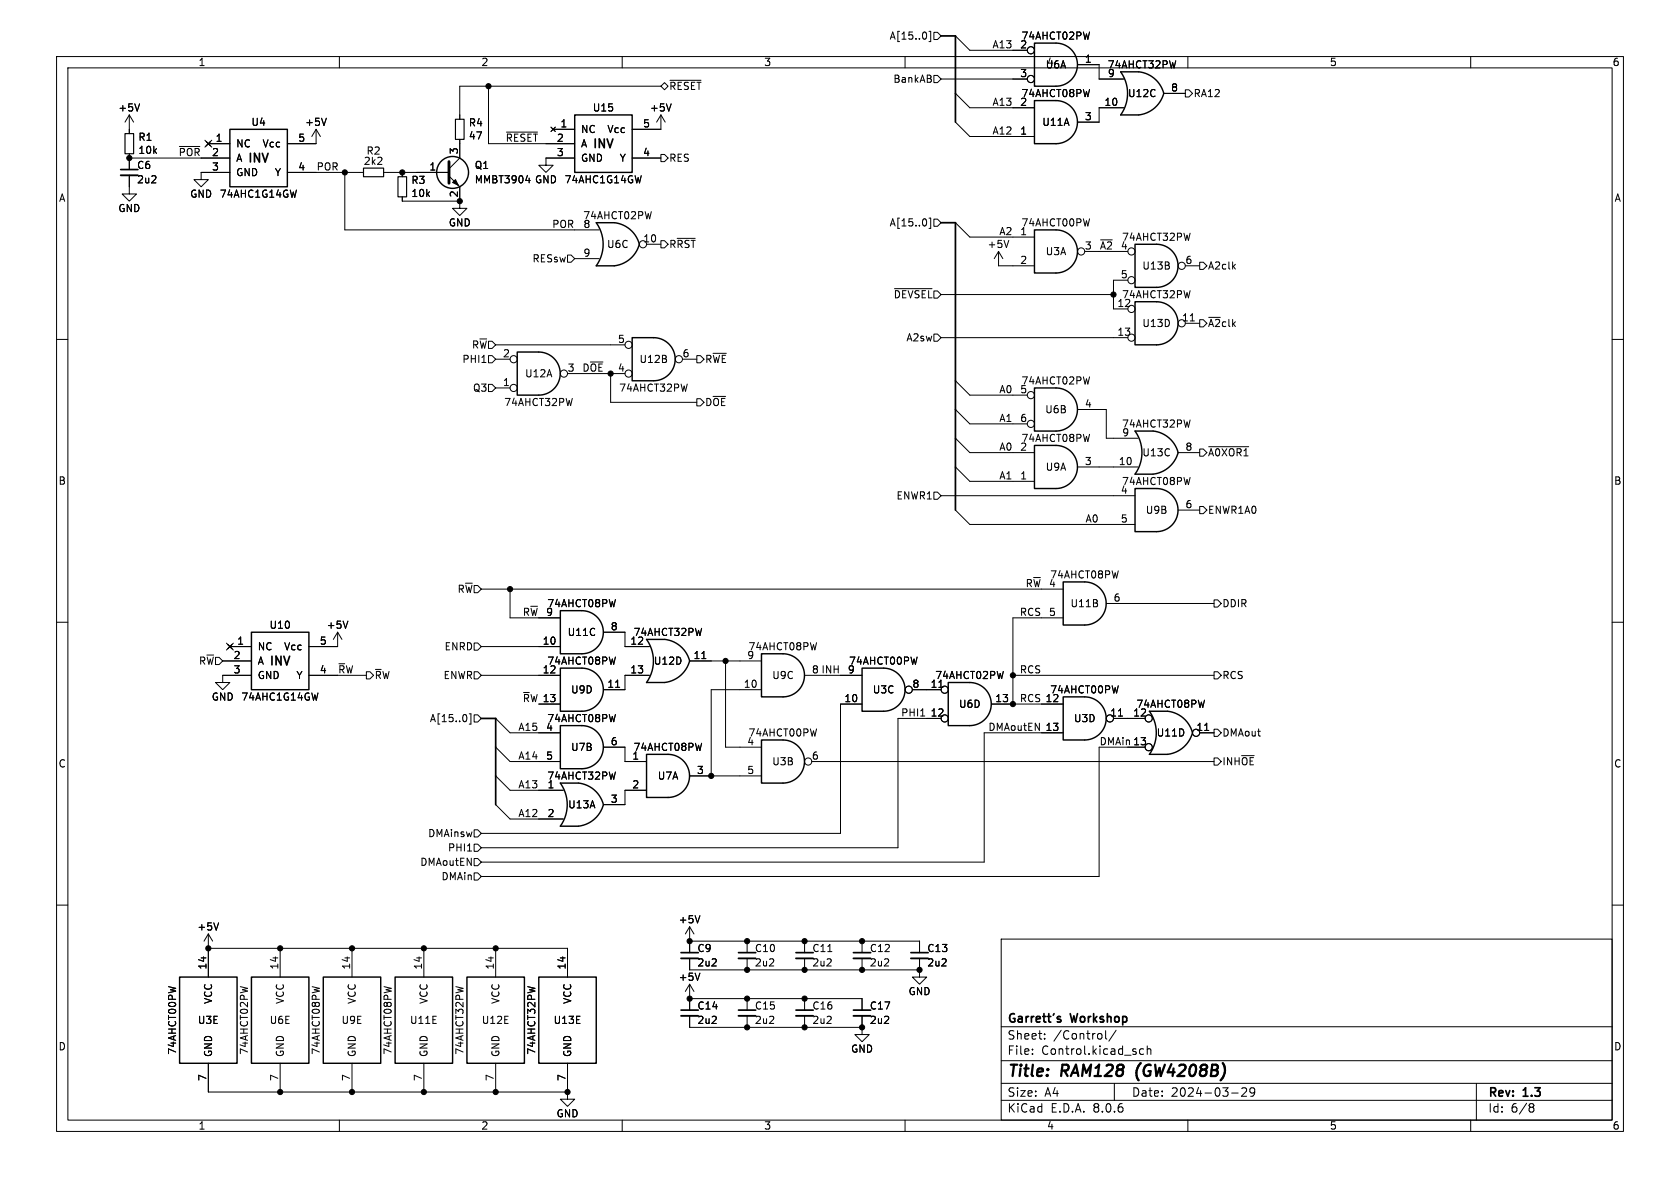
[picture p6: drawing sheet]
<svg xmlns="http://www.w3.org/2000/svg" width="297mm" height="210mm" viewBox="0 0 297 210" stroke-linecap="round" stroke-linejoin="round" font-family="sans-serif">
<g fill="none" stroke="#000" stroke-width=".18">
<path d="M10 10h277v190h-277zM12 12h273v186h-273zM24.7 18.4l-.4 1.2M60 10v2M86.4 15.2v10.2h15.2M110 10v2M116.8 15.2l.7-.6 .6 .6-.6 .7zM116.8 15.2h-35.5v5.9M118.4 14.2h5.5M118.7 18.4l-.5 1.2M160 10v2M163.7 5.9v.8"/>
<path d="M164.2 5.5h.3v1.9h-.3M165.1 5.7h.6l.7 .7-.7 .6h-.6zM165.1 13.3h.6l.7 .7-.7 .6h-.6zM166.4 14h15.2M168.9 16.5l2.5 2.6h11.5M168.9 6.4l2.5 2.5h10.2M190.5 11.4h3.8v2.6h4.3M198.6 19.1h-4.3v2.5h-3.8M205.7 16.5h3.8M209.5 15.9h.7l.6 .6-.6 .6h-.7zM210 10v2M260 10v2"/>
<path d="M22.9 31v3.3h1.2l-1.2 1.3-1.3-1.3h1.3M22.9 27.9h17.7M22.9 20.3v3.3M22.9 27.2v2.8M22.9 20.3l-.8 1.3M22.9 20.3l.7 1.3M31.7 25.9h3.6M36.2 24.8l1.2 1.2M36.8 25.4h3.8M37.4 24.8l-1.2 1.2M40.6 30.5h-5v1.3h1.2l-1.2 1.2-1.3-1.2h1.3M50.8 30.5h13.5"/>
<path d="M55.9 22.9v2.5h-5.1M55.9 22.9l-.8 1.2M55.9 22.9l.7 1.2M57.7 20.9l-.4 1.3M61 30.5v10.1h44.9M67.8 30.5h11.6M71.1 30.5v.7M71.1 34.8v.8h10.2M79.4 31.1l1.9 1.9v2.6M81.3 35.6v1.2h1.2l-1.2 1.3-1.3-1.3h1.3M81.3 24.6v3.3l-1.9 1.9M89.5 23.4h5.5"/>
<path d="M92.9 31.9h.8M93.5 31.5v.8M97.4 22.5l.8 .7M97.8 22.9h3.8M98.2 22.5l-.8 .7M101.6 27.9h-5.1v1.3h1.3l-1.3 1.3-1.3-1.3h1.3M111.8 27.9h5M116.8 27.3h.7l.6 .6-.6 .7h-.7zM116.8 20.3l-.7 1.3M116.8 20.3v2.6h-5M116.8 20.3l.8 1.3M163.7 38.9v.8"/>
<path d="M164.2 38.6h.3v1.8h-.3M165.1 38.7h.6l.7 .7-.7 .6h-.6zM168.9 39.4l2.5 2.5h11.5M168.9 21.6l2.5 2.5h11.5M10 60h2M84.8 59.9h1.2M100.3 45.1h.7l.6 .6-.6 .7h-.7zM101.6 45.7h4.3M114.3 43.2h2.5M116.8 42.5h.7l.6 .7-.6 .6h-.7zM119.7 42.1h3.2M158.1 51h6.7"/>
<path d="M165.1 59.1h.6l.7 .6-.7 .6h-.6zM166.4 59.7h33M166.4 52.1h30.4M176.5 44.5v2.5h6.4M176.5 44.5l-.7 1.2M176.5 44.5l.8 1.2M178.3 42.5l-.4 1.3M191.8 44.5h2.5M199.4 49.5h-2.6v5.1h2.6M209.5 47h2.6M209.5 57.2h2.6M210.4 56.7h.8"/>
<path d="M212.1 56.5h.6l.7 .7-.7 .6h-.6zM212.1 46.4h.6l.7 .6-.7 .6h-.6zM213.7 56.1h2M285 60h2M85.2 64.1h.7M86.4 62.9h.6l.6 .6-.6 .6h-.6zM86.4 67.9h.6l.6 .7-.6 .6h-.6zM87.6 68.6h2.6M87.6 63.5h2.6M87.6 61h22.9M100.3 66h7.6v5.1h15.3M120.6 63.5h2.6"/>
<path d="M123.2 70.5h.6l.7 .6-.7 .7h-.6zM123.2 62.9h.6l.7 .6-.7 .6h-.6zM126.1 62.5h2.3M168.9 67.3l2.5 2.6h10.2M168.9 72.4l2.5 2.5h10.2M168.9 77.5l2.5 2.5h11.5M190.5 72.4h5.1v5.1h5.6M212.1 79.4h.6l.7 .6-.7 .6h-.6zM213.7 79h7.1M165.1 87h.6l.7 .6-.7 .7h-.6zM166.4 87.6h34.3M168.9 82.6l2.5 2.5h11.5"/>
<path d="M168.9 90.2l2.5 2.5h29.3M190.5 82.6h10.7M208.3 80h3.8M208.3 90.2h3.8M212.1 89.5h.6l.7 .7-.7 .6h-.6zM10 110h2M36.6 115.8h1.2M39.4 116.8h5M40 113.7l1.2 1.2M40.6 114.3h3.8M41.2 113.7l-1.2 1.2M44.4 119.4h-5v1.3h1.2l-1.2 1.2-1.3-1.2h1.3"/>
<path d="M54.6 119.4h10.2M59.7 111.8l-.8 1.2M59.7 111.8v2.5h-5.1M59.7 111.8l.8 1.2M61.5 109.8l-.4 1.3M64.8 118.7h.6l.6 .7-.6 .6h-.6zM66.4 118.3h1M82.3 103.1h1.2M83.8 113.7h.7l.6 .6-.6 .6h-.7zM83.8 118.7h.7l.6 .7-.6 .6h-.7zM85.1 119.4h14M85.1 114.3h14"/>
<path d="M85.1 104.1h102.9M90.2 104.1v5.1h8.9M106.7 111.8h3.8v2.5h4.3M114.8 119.4h-4.3v2.5h-3.8M121.9 116.8h12.7M124.1 116.4h.7M128.3 116.8v15.3h6.3M142.2 119.4h3.8M148.6 119.4h3.8M179.1 119.4h35.5M188 109.2h-8.9v15.3M195.6 106.7h19"/>
<path d="M214.6 118.7h.7l.6 .7-.6 .6h-.7zM214.6 106h.7l.6 .7-.6 .6h-.7zM285 110h2M82.5 126.6v.7M83 126.2h.3v1.8h-.3M83.8 126.4h.7l.6 .6-.6 .6h-.7zM87.6 132.1l2.6 2.5h8.9M87.6 127l2.6 2.5h8.9M87.6 137.2l2.6 2.5h9.4M95.2 124.5h3.9M106.7 132.1h3.8v2.5h3.8M108.8 121.5h.8"/>
<path d="M114.3 139.7h-3.8v2.5h-3.8M121.9 137.2h12.7M134.6 121.9h-8.9v15.3M143.5 134.6h71.1M152.4 124.5h-3.8v22.8h-63.5M161.3 121.9h5.1M162.8 126.6h.7M166 121.5h.7M166.4 127h-7.7v22.9h-73.6M175.3 124.5h12.7M188 129.5h-14v22.9h-88.9M196.8 127h5.6"/>
<path d="M197.7 126.6h.8M202.4 132.1h-8.1v22.8h-109.2M212.1 129.5h2.5M213 129.1h.7M214.6 128.9h.7l.6 .6-.6 .7h-.7zM214.6 134h.7l.6 .6-.6 .7h-.7zM10 160h2M82.7 150.4h.7M83.8 151.8h.7l.6 .6-.6 .6h-.7zM83.8 146.7h.7l.6 .6-.6 .7h-.7zM83.8 149.2h.7l.6 .7-.6 .6h-.7zM83.8 154.3h.7l.6 .6-.6 .7h-.7z"/>
<path d="M87.6 142.2l2.6 2.6h9.4M285 160h2M36.8 165.1v7.6M36.8 167.6h63.5v5.1M36.8 165.1l-.7 1.3M36.8 165.1l.8 1.3M38.6 163.1l-.4 1.3M49.5 167.6v5.1M62.2 167.6v5.1M74.9 167.6v5.1M87.6 167.6v5.1M121.9 163.8v4.6"/>
<path d="M121.9 169.4v2.1h40.7M121.9 174v4.6M121.9 179.6v2h30.5M121.9 163.8l-.7 1.3M121.9 163.8l.8 1.3M121.9 174l-.7 1.3M121.9 174l.8 1.3M121.9 166.4h40.7v2M121.9 176.5h30.5v2.1M123.7 161.9l-.4 1.2M123.7 172l-.4 1.3M132.1 166.4v2"/>
<path d="M132.1 169.4v2.1M132.1 176.5v2.1M132.1 179.6v2M142.2 166.4v2M142.2 169.4v2.1M142.2 176.5v2.1M142.2 179.6v2M146.3 168.2h.8M152.4 166.4v2M152.4 169.4v2.1M152.4 179.6v2M162.6 171.5v1.2h1.2l-1.2 1.3-1.3-1.3h1.3"/>
<path d="M162.6 169.4v2.1M177 166h108v32h-108zM36.8 188v5h63.5M49.5 188v5M60 198v2M62.2 188v5M74.9 188v5M87.6 188v5M100.3 193v1.3h1.3l-1.3 1.3-1.2-1.3h1.2M100.3 188v5M110 198v2M152.4 181.6v1.3h1.3l-1.3 1.3-1.3-1.3h1.3"/>
<path d="M160 198v2M177 194.5h108M177 191.5h108M177 187.5h108M177 181.5h108M182.5 186.3v.1M182.5 185.5v.1M184.7 183.6v.1M184.7 182.8v.1M195.5 182.2v1.3l.2 .2M197 191.5v3M197.3 182.1l-1.3 2"/>
<path d="M202.2 185.5l-.5-.1-.2 .3v.4l.1 .2h.6M202.8 185.5l.2-.1 .4 .1 .1 .9M202.8 184.9v1.5M210 198v2M217.7 193.2h1.2M219.5 192.4l.6-.1 .2 .1 .1 .3-.9 1.1h.9M221.8 192.9l-.3 .3h-.3l-.2-.3 .1-.5 .4-.1 .2 .1a.99 .99 0 0 1-.3 1.4h-.3M260 198v2M261 191.5v6.5M270.6 195.1h.3l.3 .3-.3 .3M270.6 195.7h.3M270.9 195.7l.2 .2 .1 .4-.3 .3h-.3"/>
<circle cx="182.2" cy="14" r=".63"/>
<circle cx="182.2" cy="8.9" r=".63"/>
<circle cx="113.7" cy="43.2" r=".63"/>
<circle cx="191.1" cy="44.4" r=".63"/>
<circle cx="200" cy="54.6" r=".63"/>
<circle cx="200" cy="59.7" r=".63"/>
<circle cx="200" cy="49.5" r=".63"/>
<circle cx="200" cy="44.4" r=".63"/>
<circle cx="208.9" cy="47" r=".63"/>
<circle cx="208.9" cy="57.1" r=".63"/>
<circle cx="90.8" cy="68.6" r=".63"/>
<circle cx="90.8" cy="63.5" r=".63"/>
<circle cx="99.7" cy="66" r=".63"/>
<circle cx="111.1" cy="66" r=".63"/>
<circle cx="111.1" cy="61" r=".63"/>
<circle cx="120" cy="63.5" r=".63"/>
<circle cx="182.2" cy="69.8" r=".63"/>
<circle cx="182.2" cy="74.9" r=".63"/>
<circle cx="142.9" cy="134.6" r=".63"/>
<circle cx="160.7" cy="121.9" r=".63"/>
<circle cx="167" cy="121.9" r=".63"/>
<circle cx="167" cy="127" r=".63"/>
<circle cx="196.2" cy="127" r=".63"/>
<circle cx="203.1" cy="127" r=".63"/>
<circle cx="203.1" cy="132.1" r=".63"/>
<circle cx="211.5" cy="129.5" r=".63"/>
</g>
<path d="M200.9 189.3l.1 1.1" fill="none" stroke="#000" stroke-width=".4"/>
<g fill="none" stroke="#000" stroke-width=".3">
<path d="M166.4 6.4h2.5v15.2M21.3 30h3.1M166.4 39.4h2.5v50.8M85.1 127h2.5v15.2M120.4 178.6h3M120.4 168.4h3M130.6 178.6h3M130.6 168.4h3M140.7 178.6h3.1M140.7 168.4h3.1M150.9 178.6h3M150.9 168.4h3"/>
<path d="M161 168.4h3.1M187.1 179.7l.4 .1M187.1 180.2l.4 .1 .1 .2-.3 .2h-.2"/>
</g>
<path d="M79.4 28.6v3.8" fill="none" stroke="#000" stroke-width=".51"/>
<g fill="#000" stroke="#000" stroke-width=".18">
<path d="M80 32.3l.5-.5 .5 1z"/>
<circle cx="86.4" cy="15.2" r=".46"/>
<circle cx="22.9" cy="27.9" r=".46"/>
<circle cx="61" cy="30.5" r=".46"/>
<circle cx="71.1" cy="30.5" r=".46"/>
<circle cx="81.3" cy="35.6" r=".46"/>
<circle cx="196.8" cy="52.1" r=".46"/>
<circle cx="90.2" cy="104.1" r=".46"/>
<circle cx="128.3" cy="116.8" r=".46"/>
<circle cx="179.1" cy="119.4" r=".46"/>
<circle cx="125.7" cy="137.2" r=".46"/>
<circle cx="179.1" cy="124.5" r=".46"/>
<circle cx="36.8" cy="167.6" r=".46"/>
<circle cx="49.5" cy="167.6" r=".46"/>
<circle cx="62.2" cy="167.6" r=".46"/>
<circle cx="74.9" cy="167.6" r=".46"/>
<circle cx="87.6" cy="167.6" r=".46"/>
<circle cx="121.9" cy="176.5" r=".46"/>
<circle cx="121.9" cy="166.4" r=".46"/>
<circle cx="132.1" cy="171.5" r=".46"/>
<circle cx="132.1" cy="176.5" r=".46"/>
<circle cx="132.1" cy="166.4" r=".46"/>
<circle cx="142.2" cy="176.5" r=".46"/>
<circle cx="142.2" cy="171.5" r=".46"/>
<circle cx="142.2" cy="166.4" r=".46"/>
<circle cx="152.4" cy="171.5" r=".46"/>
<circle cx="152.4" cy="166.4" r=".46"/>
<circle cx="162.6" cy="171.5" r=".46"/>
<circle cx="49.5" cy="193" r=".46"/>
<circle cx="62.2" cy="193" r=".46"/>
<circle cx="74.9" cy="193" r=".46"/>
<circle cx="87.6" cy="193" r=".46"/>
<circle cx="100.3" cy="193" r=".46"/>
<circle cx="132.1" cy="181.6" r=".46"/>
<circle cx="142.2" cy="181.6" r=".46"/>
<circle cx="152.4" cy="181.6" r=".46"/>
</g>
<g fill="none" stroke="#000" stroke-width=".25">
<path d="M182.9 17.8h3.8a3.8 3.8 0 0 1 3.8 3.8 3.8 3.8 0 0 1-3.8 3.8h-3.8zM182.9 7.6h3.8a3.8 3.8 0 0 1 3.8 3.8 3.8 3.8 0 0 1-3.8 3.8h-3.8zM198.1 12.7h3.2a5.1 5.1 0 0 1 4.4 3.8 5.2 5.2 0 0 1-4.4 3.8h-3.2a6.6 6.6 0 0 0 0-7.6zM40.6 22.9h10.2v10.1h-10.2zM101.6 20.3h10.2v10.2h-10.2zM105.4 39.4h3.2a5.1 5.1 0 0 1 4.4 3.8 5.2 5.2 0 0 1-4.4 3.8h-3.2a6.6 6.6 0 0 0 0-7.6zM111.8 59.7h3.8a3.8 3.8 0 0 1 3.8 3.8 3.8 3.8 0 0 1-3.8 3.8h-3.8zM182.9 40.6h3.8a3.8 3.8 0 0 1 3.8 3.9 3.8 3.8 0 0 1-3.8 3.8h-3.8zM200.7 43.2h3.8a3.8 3.8 0 0 1 3.8 3.8 3.8 3.8 0 0 1-3.8 3.8h-3.8zM200.7 53.3h3.8a3.8 3.8 0 0 1 3.8 3.9 3.8 3.8 0 0 1-3.8 3.8h-3.8zM91.4 62.2h3.8a3.8 3.8 0 0 1 3.8 3.8 3.8 3.8 0 0 1-3.8 3.9h-3.8zM182.9 68.6h3.8a3.8 3.8 0 0 1 3.8 3.8 3.8 3.8 0 0 1-3.8 3.8h-3.8z"/>
<path d="M182.9 78.7h3.8a3.8 3.8 0 0 1 3.8 3.9 3.8 3.8 0 0 1-3.8 3.8h-3.8zM203.8 76.2h-3.1a6.6 6.6 0 0 1 0 7.6h3.1M203.9 76.2a5.1 5.1 0 0 1 4.4 3.8M200.7 86.4h3.8a3.8 3.8 0 0 1 3.8 3.8 3.8 3.8 0 0 1-3.8 3.8h-3.8zM208.3 80a5.2 5.2 0 0 1-4.4 3.8M44.4 111.8h10.2v10.1h-10.2zM99.1 118.1h3.8a3.8 3.8 0 0 1 3.8 3.8 3.8 3.8 0 0 1-3.8 3.8h-3.8zM99.1 108h3.8a3.8 3.8 0 0 1 3.8 3.8 3.8 3.8 0 0 1-3.8 3.8h-3.8zM117.5 113h-3.2a6.6 6.6 0 0 1 0 7.7h3.2M117.5 113a5.1 5.1 0 0 1 4.4 3.8M121.9 116.8a5.2 5.2 0 0 1-4.4 3.9M134.6 115.6h3.8a3.8 3.8 0 0 1 3.8 3.8 3.8 3.8 0 0 1-3.8 3.8h-3.8z"/>
<path d="M152.4 118.1h3.8a3.8 3.8 0 0 1 3.8 3.8 3.8 3.8 0 0 1-3.8 3.8h-3.8zM188 102.9h3.8a3.8 3.8 0 0 1 3.8 3.8 3.8 3.8 0 0 1-3.8 3.8h-3.8zM99.1 128.3h3.8a3.8 3.8 0 0 1 3.8 3.8 3.8 3.8 0 0 1-3.8 3.8h-3.8zM102.2 138.4h-3.1a6.6 6.6 0 0 1 0 7.7h3.1M102.3 138.4a5.1 5.1 0 0 1 4.4 3.8 5.2 5.2 0 0 1-4.4 3.9M114.3 133.4h3.8a3.8 3.8 0 0 1 3.8 3.8 3.8 3.8 0 0 1-3.8 3.8h-3.8zM134.6 130.8h3.8a3.8 3.8 0 0 1 3.8 3.8 3.8 3.8 0 0 1-3.8 3.8h-3.8zM167.6 120.7h3.8a3.8 3.8 0 0 1 3.8 3.8 3.8 3.8 0 0 1-3.8 3.8h-3.8zM188 123.2h3.8a3.8 3.8 0 0 1 3.8 3.8 3.8 3.8 0 0 1-3.8 3.8h-3.8zM206.4 125.7h-3.2a6.6 6.6 0 0 1 0 7.7h3.2M206.4 125.7a5.1 5.1 0 0 1 4.4 3.8 5.2 5.2 0 0 1-4.4 3.9M31.7 172.7h10.2v15.3h-10.2z"/>
<path d="M44.4 172.7h10.2v15.3h-10.2zM57.1 172.7h10.2v15.3h-10.2zM69.8 172.7h10.2v15.3h-10.2zM82.5 172.7h10.2v15.3h-10.2zM95.2 172.7h10.2v15.3h-10.2z"/>
<circle cx="80" cy="30.5" r="2.82"/>
</g>
<path d="M21.3 31h3.1M120.4 179.6h3M120.4 169.4h3M130.6 179.6h3M130.6 169.4h3M140.7 179.6h3.1M140.7 169.4h3.1M150.9 179.6h3M150.9 169.4h3M161 169.4h3.1" fill="none" stroke="#000" stroke-width=".33"/>
<path d="M22.1 23.6h1.5v3.6h-1.5zM64.3 29.7h3.5v1.5h-3.5zM70.4 31.2h1.5v3.6h-1.5zM80.5 21.1h1.5v3.5h-1.5z" fill="none" stroke="#000" stroke-width=".2"/>
<g font-size="2.8">
<text x="178" y="190.9">Title:</text>
<text x="187.7" y="190.9">RAM128</text>
<text x="201.7" y="190.9">(GW4208B)</text>
</g>
<g font-size="2.1">
<text x="43.6" y="29.2">INV</text>
<text x="104.6" y="26.6">INV</text>
<text x="47.4" y="118.1">INV</text>
<text x="178" y="184">Sheet:</text>
<text x="178" y="181.2">Garrett's</text>
<text x="186.2" y="184">/Control/</text>
<text x="189.4" y="181.2">Workshop</text>
<text x="178" y="186.7">File:</text>
<text x="184.1" y="186.7">Control.kicad_sch</text>
<text x="178" y="196.9">KiCad</text>
<text x="178" y="194.1">Size:</text>
<text x="184.7" y="194.1">A4</text>
<text x="185.7" y="196.9">E.D.A.</text>
<text x="193.3" y="196.9">8.0.6</text>
<text x="200" y="194.1">Date:</text>
<text x="207" y="194.1">2024-03-29</text>
<text x="263" y="194.3">Rev:</text>
<text x="263" y="196.9">Id:</text>
<text x="267.1" y="196.9">6/8</text>
<text x="269.4" y="194.3">1.3</text>
</g>
<g font-size="1.8">
<text x="35" y="11.9">1</text>
<text x="85" y="11.9">2</text>
<text x="135" y="11.9">3</text>
<text x="157.2" y="7.2">A[15..0]</text>
<text x="175.4" y="8.6">A13</text>
<text x="180.3" y="8.6">2</text>
<text x="180.5" y="7.2">74AHCT02PW</text>
<text x="185" y="11.9">4</text>
<text x="191.7" y="11.2">1</text>
<text x="235" y="11.9">5</text>
<text x="285" y="11.9">6</text>
<text x="118.2" y="16.1">~{RESET}</text>
<text x="157.8" y="14.8">BankAB</text>
<text x="180.3" y="13.7">3</text>
<text x="180.5" y="17.4">74AHCT08PW</text>
<text x="184.8" y="12.3">U6A</text>
<text x="195.7" y="12.3">74AHCT32PW</text>
<text x="195.8" y="13.7">9</text>
<text x="199.3" y="17.4">U12C</text>
<text x="206.9" y="16.3">8</text>
<text x="210.9" y="17.4">RA12</text>
<text x="20.8" y="19.9">+5V</text>
<text x="44.3" y="22.5">U4</text>
<text x="53.8" y="22.5">+5V</text>
<text x="82.8" y="22.6">R4</text>
<text x="99" y="22.6">1</text>
<text x="102.6" y="23.7">NC</text>
<text x="104.7" y="19.9">U15</text>
<text x="107.3" y="23.7">Vcc</text>
<text x="113.6" y="22.6">5</text>
<text x="114.8" y="19.9">+5V</text>
<text x="175.4" y="23.9">A12</text>
<text x="175.4" y="18.8">A13</text>
<text x="180.3" y="23.9">1</text>
<text x="180.3" y="18.8">2</text>
<text x="184.2" y="22.5">U11A</text>
<text x="191.7" y="21.3">3</text>
<text x="195.2" y="18.8">10</text>
<text x="24.4" y="25.1">R1</text>
<text x="24.4" y="27.4">10k</text>
<text x="31.5" y="27.7">~{POR}2</text>
<text x="37.4" y="27.7">2</text>
<text x="38" y="25.1">1</text>
<text x="41.7" y="26.3">NC</text>
<text x="41.7" y="28.8">A</text>
<text x="46.3" y="26.3">Vcc</text>
<text x="52.6" y="25.1">5</text>
<text x="64.2" y="29.3">2k2</text>
<text x="64.7" y="27.5">R2</text>
<text x="81" y="27.4" transform="rotate(-90 81 27.4)">3</text>
<text x="82.8" y="24.9">47</text>
<text x="89.3" y="25.1">~{RESET} 2</text>
<text x="98.4" y="27.7">3</text>
<text x="98.4" y="25.1">2</text>
<text x="102.6" y="26.3">A</text>
<text x="102.6" y="28.8">GND</text>
<text x="109.5" y="28.8">Y</text>
<text x="113.6" y="27.7">4</text>
<text x="118.2" y="28.8">RES</text>
<text x="10.3" y="35.9">A</text>
<text x="24.1" y="30.1">C6</text>
<text x="24.1" y="32.6">2u2</text>
<text x="33.5" y="35.2">GND</text>
<text x="37.4" y="30.2">3</text>
<text x="38.8" y="35.2">74AHC1G14GW</text>
<text x="41.7" y="31.3">GND</text>
<text x="48.5" y="31.3">Y</text>
<text x="52.6" y="30.2">4</text>
<text x="55.9" y="30.2">POR</text>
<text x="72.6" y="32.7">R3</text>
<text x="72.6" y="35">10k</text>
<text x="75.8" y="30.2">1</text>
<text x="81" y="35" transform="rotate(-90 81 35)">2</text>
<text x="83.8" y="30.1">Q1</text>
<text x="83.8" y="32.6">MMBT3904</text>
<text x="94.5" y="32.6">GND</text>
<text x="99.7" y="32.6">74AHC1G14GW</text>
<text x="285.3" y="35.9">A</text>
<text x="20.8" y="37.7">GND</text>
<text x="79.2" y="40.2">GND</text>
<text x="97.5" y="40.4">POR</text>
<text x="103" y="39">74AHCT02PW</text>
<text x="103.1" y="40.4">8</text>
<text x="157.2" y="40.2">A[15..0]</text>
<text x="176.6" y="41.6">A2</text>
<text x="180.3" y="41.7">1</text>
<text x="180.5" y="40.2">74AHCT00PW</text>
<text x="94" y="46.6">RESsw</text>
<text x="103.1" y="45.5">9</text>
<text x="107.2" y="44">U6C</text>
<text x="113.6" y="42.9">10</text>
<text x="118.2" y="44">R~{RST}</text>
<text x="174.5" y="44">+5V</text>
<text x="180.3" y="46.7">2</text>
<text x="184.8" y="45.3">U3A</text>
<text x="191.7" y="44.2">3</text>
<text x="194.3" y="44.2">~{A2}4</text>
<text x="198.3" y="42.8">74AHCT32PW</text>
<text x="201.9" y="47.9">U13B</text>
<text x="209.5" y="46.7">6</text>
<text x="213.5" y="47.9">A2clk</text>
<text x="157.9" y="52.9">~{DEVSEL}</text>
<text x="198" y="49.3">5</text>
<text x="198.3" y="52.9">74AHCT32PW</text>
<text x="197.4" y="54.4">12</text>
<text x="197.4" y="59.4">13</text>
<text x="201.9" y="58">U13D</text>
<text x="208.9" y="56.9">11</text>
<text x="213.5" y="58">~{A2}clk</text>
<text x="81.6" y="64.4">PHI1</text>
<text x="83.3" y="61.8">R~{W}</text>
<text x="88.8" y="63.2">2</text>
<text x="100.3" y="65.8">3</text>
<text x="102.9" y="65.8">D~{OE}4</text>
<text x="109.1" y="60.7">5</text>
<text x="113" y="64.4">U12B</text>
<text x="120.6" y="63.2">6</text>
<text x="124.6" y="64.4">R~{WE}</text>
<text x="160.1" y="60.6">A2sw</text>
<text x="83.5" y="69.4">Q3</text>
<text x="88.8" y="68.3">1</text>
<text x="89" y="72">74AHCT32PW</text>
<text x="92.7" y="66.9">U12A</text>
<text x="109.4" y="69.4">74AHCT32PW</text>
<text x="124.6" y="72">D~{OE}</text>
<text x="176.6" y="69.6">A0</text>
<text x="180.3" y="69.6">5</text>
<text x="180.5" y="68.2">74AHCT02PW</text>
<text x="176.6" y="74.7">A1</text>
<text x="180.3" y="74.7">6</text>
<text x="184.7" y="73.3">U6B</text>
<text x="191.7" y="72.1">4</text>
<text x="198.3" y="75.8">74AHCT32PW</text>
<text x="198.3" y="77.2">9</text>
<text x="176.6" y="79.7">A0</text>
<text x="180.3" y="79.8">2</text>
<text x="180.5" y="78.3">74AHCT08PW</text>
<text x="184.8" y="83.4">U9A</text>
<text x="191.7" y="82.3">3</text>
<text x="197.7" y="82.3">10</text>
<text x="201.9" y="80.9">U13C</text>
<text x="209.5" y="79.8">8</text>
<text x="213.5" y="80.9">~{A0XOR1}</text>
<text x="10.3" y="85.9">B</text>
<text x="158.4" y="88.5">ENWR1</text>
<text x="176.6" y="84.8">A1</text>
<text x="180.3" y="84.8">1</text>
<text x="198" y="87.4">4</text>
<text x="198.3" y="86">74AHCT08PW</text>
<text x="209.5" y="89.9">6</text>
<text x="285.3" y="85.9">B</text>
<text x="191.8" y="92.4">A0</text>
<text x="198" y="92.5">5</text>
<text x="202.5" y="91">U9B</text>
<text x="213.5" y="91">ENWR1A0</text>
<text x="80.8" y="105">R~{W}</text>
<text x="96.7" y="107.5">74AHCT08PW</text>
<text x="181.2" y="103.9">R~{W}</text>
<text x="185.3" y="103.9">4</text>
<text x="185.6" y="102.5">74AHCT08PW</text>
<text x="189.2" y="107.5">U11B</text>
<text x="196.8" y="106.4">6</text>
<text x="216" y="107.5">DDIR</text>
<text x="47.6" y="111.4">U10</text>
<text x="57.7" y="111.4">+5V</text>
<text x="92.3" y="109">R~{W}</text>
<text x="96.4" y="109">9</text>
<text x="100.3" y="112.6">U11C</text>
<text x="107.9" y="111.5">8</text>
<text x="111.9" y="112.6">74AHCT32PW</text>
<text x="180.2" y="109">RCS</text>
<text x="185.3" y="109">5</text>
<text x="35.1" y="117.7">R~{W}</text>
<text x="41.2" y="116.6">2</text>
<text x="41.2" y="119.1">3</text>
<text x="41.8" y="114">1</text>
<text x="45.5" y="115.2">NC</text>
<text x="45.5" y="117.7">A</text>
<text x="50.1" y="115.2">Vcc</text>
<text x="56.4" y="119.1">4</text>
<text x="56.4" y="114">5</text>
<text x="59.7" y="119.1">~{R}W</text>
<text x="78.5" y="115.2">ENRD</text>
<text x="95.8" y="119.1">12</text>
<text x="95.8" y="114">10</text>
<text x="96.7" y="117.7">74AHCT08PW</text>
<text x="111.3" y="114">12</text>
<text x="111.3" y="119.1">13</text>
<text x="115.5" y="117.7">U12D</text>
<text x="122.5" y="116.6">11</text>
<text x="132" y="116.6">9</text>
<text x="132.2" y="115.2">74AHCT08PW</text>
<text x="143.4" y="119.1">8 INH</text>
<text x="149.8" y="119.1">9</text>
<text x="150" y="117.7">74AHCT00PW</text>
<text x="180.2" y="119.1">RCS</text>
<text x="37.3" y="124.1">GND</text>
<text x="42.6" y="124.1">74AHC1G14GW</text>
<text x="45.5" y="120.2">GND</text>
<text x="52.3" y="120.2">Y</text>
<text x="66.1" y="120.2">~{R}W</text>
<text x="78.3" y="120.2">ENWR</text>
<text x="92.3" y="124.2">~{R}W</text>
<text x="95.8" y="124.2">13</text>
<text x="100.9" y="122.8">U9D</text>
<text x="107.3" y="121.7">11</text>
<text x="131.4" y="121.7">10</text>
<text x="136.4" y="120.2">U9C</text>
<text x="149.2" y="124.2">10</text>
<text x="154.2" y="122.8">U3C</text>
<text x="161.2" y="121.7">8</text>
<text x="164.4" y="121.7">11</text>
<text x="165.2" y="120.2">74AHCT02PW</text>
<text x="169.4" y="125.3">U6D</text>
<text x="175.9" y="124.2">13</text>
<text x="180.2" y="124.2">RCS 12</text>
<text x="184.7" y="124.2">12</text>
<text x="185.6" y="122.8">74AHCT00PW</text>
<text x="200.8" y="125.3">74AHCT08PW</text>
<text x="216" y="120.2">RCS</text>
<text x="75.9" y="127.9">A[15..0]</text>
<text x="91.5" y="129.3">A15</text>
<text x="96.4" y="129.3">4</text>
<text x="96.7" y="127.9">74AHCT08PW</text>
<text x="107.9" y="131.8">6</text>
<text x="132" y="131.8">4</text>
<text x="132.2" y="130.4">74AHCT00PW</text>
<text x="159.2" y="126.7">PHI1</text>
<text x="164.4" y="126.7">12</text>
<text x="174.6" y="129.3">DMAoutEN</text>
<text x="184.7" y="129.3">13</text>
<text x="189.8" y="127.9">U3D</text>
<text x="194.3" y="131.8">DMAin 13</text>
<text x="196.2" y="126.7">11</text>
<text x="200.2" y="126.7">12</text>
<text x="200.2" y="131.8">13</text>
<text x="204.4" y="130.4">U11D</text>
<text x="211.4" y="129.3">11</text>
<text x="216" y="130.4">DMAout</text>
<text x="10.3" y="135.9">C</text>
<text x="91.5" y="134.4">A14</text>
<text x="96.4" y="134.4">5</text>
<text x="100.9" y="132.9">U7B</text>
<text x="111.7" y="134.4">1</text>
<text x="111.9" y="132.9">74AHCT08PW</text>
<text x="123.1" y="136.9">3</text>
<text x="132" y="136.9">5</text>
<text x="136.4" y="135.5">U3B</text>
<text x="143.4" y="134.4">6</text>
<text x="216" y="135.5">INH~{OE}</text>
<text x="285.3" y="135.9">C</text>
<text x="91.5" y="139.4">A13</text>
<text x="96.7" y="138">74AHCT32PW</text>
<text x="96.7" y="139.4">1</text>
<text x="100.3" y="143.1">U13A</text>
<text x="107.9" y="142">3</text>
<text x="111.7" y="139.4">2</text>
<text x="116.2" y="138">U7A</text>
<text x="75.6" y="148.2">DMAinsw</text>
<text x="91.5" y="144.5">A12</text>
<text x="96.7" y="144.5">2</text>
<text x="74.2" y="153.3">DMAoutEN</text>
<text x="78" y="155.8">DMAin</text>
<text x="79.1" y="150.7">PHI1</text>
<text x="34.8" y="164.7">+5V</text>
<text x="119.9" y="163.4">+5V</text>
<text x="36.6" y="171.5" transform="rotate(-90 36.6 171.5)">14</text>
<text x="49.3" y="171.5" transform="rotate(-90 49.3 171.5)">14</text>
<text x="62" y="171.5" transform="rotate(-90 62 171.5)">14</text>
<text x="74.7" y="171.5" transform="rotate(-90 74.7 171.5)">14</text>
<text x="87.4" y="171.5" transform="rotate(-90 87.4 171.5)">14</text>
<text x="100.1" y="171.5" transform="rotate(-90 100.1 171.5)">14</text>
<text x="119.9" y="173.6">+5V</text>
<text x="123.2" y="168.5">C9</text>
<text x="123.2" y="171">2u2</text>
<text x="133.4" y="168.5">C10</text>
<text x="133.4" y="171">2u2</text>
<text x="143.5" y="168.5">C11</text>
<text x="143.5" y="171">2u2</text>
<text x="153.7" y="168.5">C12</text>
<text x="153.7" y="171">2u2</text>
<text x="163.8" y="168.5">C13</text>
<text x="163.8" y="171">2u2</text>
<text x="37.7" y="177.6" transform="rotate(-90 37.7 177.6)">VCC</text>
<text x="50.4" y="177.6" transform="rotate(-90 50.4 177.6)">VCC</text>
<text x="63.1" y="177.6" transform="rotate(-90 63.1 177.6)">VCC</text>
<text x="75.8" y="177.6" transform="rotate(-90 75.8 177.6)">VCC</text>
<text x="88.5" y="177.6" transform="rotate(-90 88.5 177.6)">VCC</text>
<text x="101.2" y="177.6" transform="rotate(-90 101.2 177.6)">VCC</text>
<text x="123.2" y="178.7">C14</text>
<text x="133.4" y="178.7">C15</text>
<text x="143.5" y="178.7">C16</text>
<text x="153.7" y="178.7">C17</text>
<text x="160.5" y="176.1">GND</text>
<text x="10.3" y="185.9">D</text>
<text x="34.9" y="181.2">U3E</text>
<text x="47.6" y="181.2">U6E</text>
<text x="60.3" y="181.2">U9E</text>
<text x="72.4" y="181.2">U11E</text>
<text x="85.1" y="181.2">U12E</text>
<text x="97.8" y="181.2">U13E</text>
<text x="123.2" y="181.2">2u2</text>
<text x="133.4" y="181.2">2u2</text>
<text x="143.5" y="181.2">2u2</text>
<text x="153.7" y="181.2">2u2</text>
<text x="285.3" y="185.9">D</text>
<text x="31.3" y="186.5" transform="rotate(-90 31.3 186.5)">74AHCT00PW</text>
<text x="36.6" y="191.2" transform="rotate(-90 36.6 191.2)">7</text>
<text x="37.7" y="186.9" transform="rotate(-90 37.7 186.9)">GND</text>
<text x="44" y="186.5" transform="rotate(-90 44 186.5)">74AHCT02PW</text>
<text x="49.3" y="191.2" transform="rotate(-90 49.3 191.2)">7</text>
<text x="50.4" y="186.9" transform="rotate(-90 50.4 186.9)">GND</text>
<text x="56.7" y="186.5" transform="rotate(-90 56.7 186.5)">74AHCT08PW</text>
<text x="62" y="191.2" transform="rotate(-90 62 191.2)">7</text>
<text x="63.1" y="186.9" transform="rotate(-90 63.1 186.9)">GND</text>
<text x="69.4" y="186.5" transform="rotate(-90 69.4 186.5)">74AHCT08PW</text>
<text x="74.7" y="191.2" transform="rotate(-90 74.7 191.2)">7</text>
<text x="75.8" y="186.9" transform="rotate(-90 75.8 186.9)">GND</text>
<text x="82.1" y="186.5" transform="rotate(-90 82.1 186.5)">74AHCT32PW</text>
<text x="87.4" y="191.2" transform="rotate(-90 87.4 191.2)">7</text>
<text x="88.5" y="186.9" transform="rotate(-90 88.5 186.9)">GND</text>
<text x="94.8" y="186.5" transform="rotate(-90 94.8 186.5)">74AHCT32PW</text>
<text x="100.1" y="191.2" transform="rotate(-90 100.1 191.2)">7</text>
<text x="101.2" y="186.9" transform="rotate(-90 101.2 186.9)">GND</text>
<text x="150.4" y="186.3">GND</text>
<text x="98.3" y="197.7">GND</text>
<text x="35" y="199.9">1</text>
<text x="85" y="199.9">2</text>
<text x="135" y="199.9">3</text>
<text x="185" y="199.9">4</text>
<text x="235" y="199.9">5</text>
<text x="285" y="199.9">6</text>
</g>
</svg>
